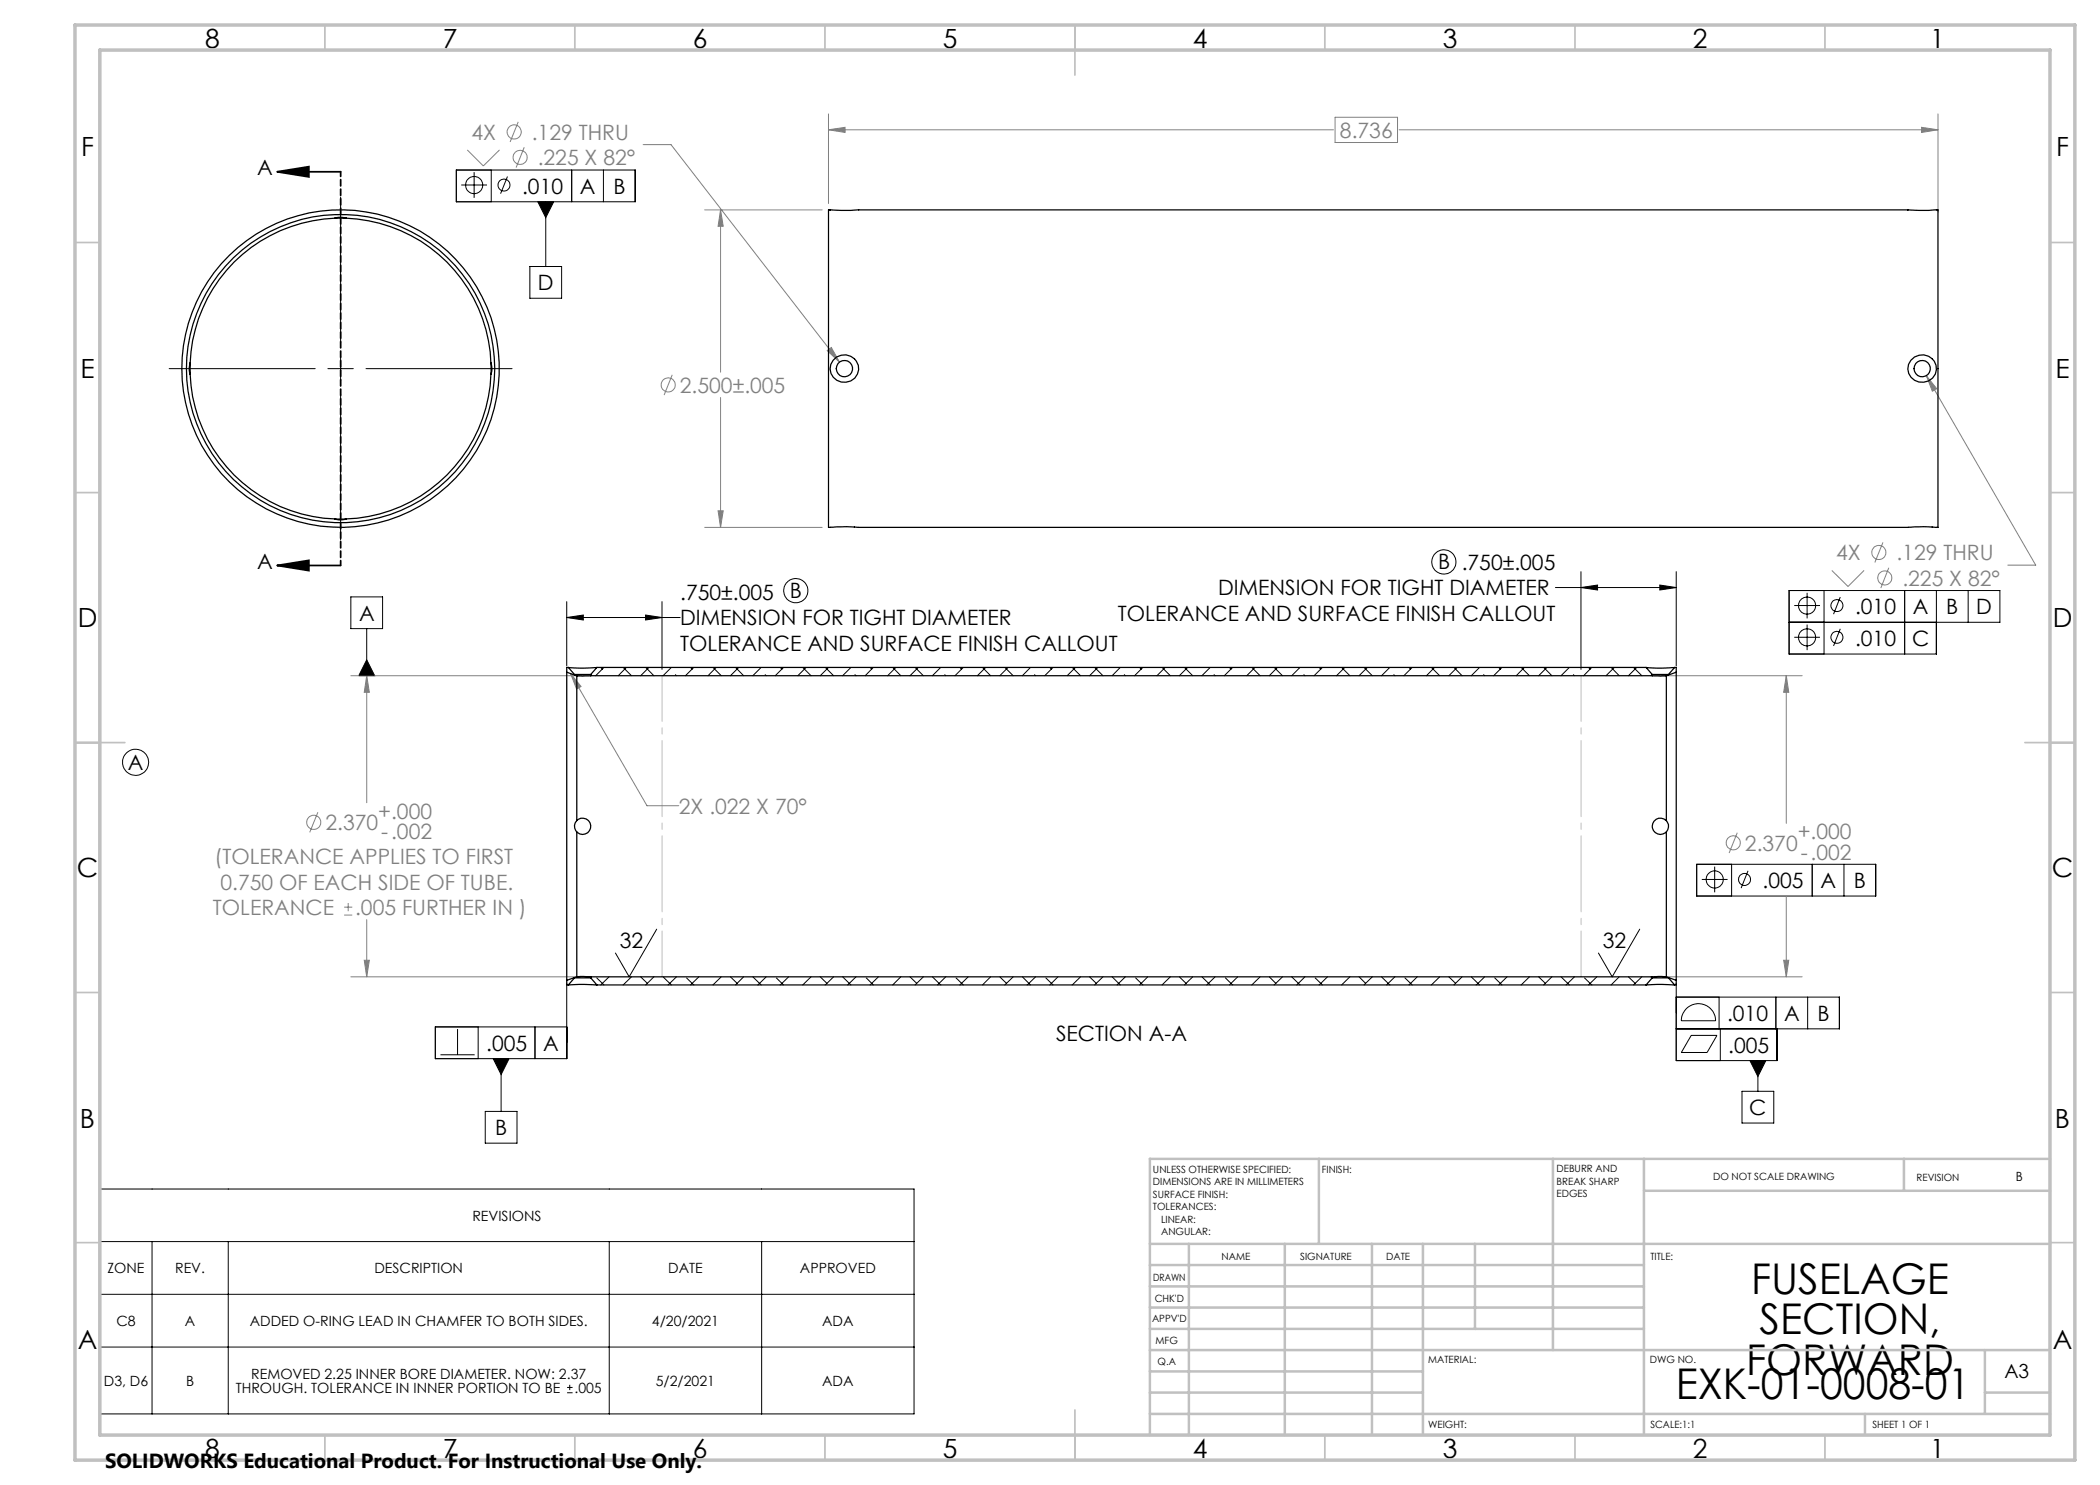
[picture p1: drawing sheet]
<svg xmlns="http://www.w3.org/2000/svg" width="420mm" height="297mm" viewBox="0 0 420 297" stroke-linecap="round" stroke-linejoin="round" font-family="sans-serif">
<g fill="none" stroke="#808080" stroke-width=".2">
<path d="M93.5 30l3.2 3.2 3.2-3.2M103.6 24.4l-1.6 4M104.8 29.5l-1.6 4M128.6 28.9h5.6l33.7 43.5M165.7 26l3.3-.5v1zM165.7 22.8v17.9M165.7 26h101M267 23.5h12.5v5h-12.5zM279.8 26h107.8M384.3 25.5l3.3 .5-3.3 .5zM387.6 22.8v19.6M140.9 42h23.5"/>
<path d="M144.1 42l.5 3.3h-1zM144.1 42v32.4M134.4 75l-1.6 4M144.1 79.5v26M165.5 70.1l.8-.6 1.6 2.9zM385.3 75.1l2 2.6-.8 .5zM385.3 75.1l21.8 37.9h-5.5M140.9 105.5h23.5M143.6 102.2h1l-.5 3.3zM366.4 114.1l3.2 3.2 3.2-3.2M376.6 108.5l-1.6 4M377.8 113.6l-1.6 4"/>
<path d="M70.2 135.1h46.7M73.3 135.1l.6 3.4h-1.1zM73.3 135.1v25.4M114.1 134.7l2.1 2.6-.9 .5zM114.1 134.7l15.3 26.4h6.3M331.7 135.1h28.7M357.3 135.1v29.6M357.3 135.1l.5 3.4h-1.1zM63.6 162.5l-1.7 4M347.5 166.5l-1.7 4.1M357.3 179.2v16.2M68.8 183h1.6"/>
<path d="M68.8 181.4h1.6M69.6 180.6v1.6M70.2 195.4h46.7M72.8 192h1.1l-.6 3.4zM73.3 183.9v11.5M331.7 195.4h28.7M356.7 192h1.1l-.5 3.4z"/>
<circle cx="102.8" cy="26.4" r="1.41"/>
<circle cx="104" cy="31.5" r="1.41"/>
<circle cx="133.6" cy="77" r="1.4"/>
<circle cx="375.8" cy="110.5" r="1.41"/>
<circle cx="377" cy="115.6" r="1.4"/>
<circle cx="62.8" cy="164.5" r="1.41"/>
<circle cx="346.7" cy="168.6" r="1.4"/>
</g>
<g fill="none" stroke="#000" stroke-width=".2">
<path d="M68.1 39.4v29.2M91.3 34h35.7v6.4h-35.7zM92.3 37h5.1M94.8 34.4v5.2M98.2 34v6.4M101.5 35.3l-1.4 3.4M114.3 34v6.4M120.7 34v6.4M106 53.3h6.3v6.4h-6.3zM107.6 40.4h3.1l-1.6 3.1zM109.1 40.4v12.9M33.8 73.7h29.2"/>
<path d="M65.6 73.7h5.1M68.1 71.2v5.1M68.1 78.8v29.2M73.2 73.7h29.2M70.2 119.4h6.3v6.3h-6.3zM311.1 117.5h24.1M316.2 117.5l3.3-.5v1zM316.2 114.3v19.6M332 117l3.2 .5-3.2 .5zM335.2 114.3v18.9M361.4 118.6v5.1M364.8 118.1v12.7"/>
<path d="M368.1 119.4l-1.4 3.4M380.9 118.1v12.7M387.3 118.1v12.7h-29.5v-12.7h42.2v6.4h-42.2M393.6 118.1v6.4M73.3 132l1.6 3.1h-3.1zM73.3 125.7v9.4M113.3 123.5l3.4-.5v1zM113.3 120.3v12.9M113.3 123.5h22.7M129.1 123l3.3 .5-3.3 .5zM132.4 120.3v13.6M358.8 121.1h5.2"/>
<path d="M358.8 127.5h5.2M361.4 124.9v5.1M368.1 125.8l-1.4 3.4M339.3 172.9h35.8v6.3h-35.8zM340.4 175.9h5.1M342.9 173.3v5.2M346.3 172.9v6.3M349.6 174.2l-1.4 3.4M362.4 172.9v6.3M368.8 172.9v6.3M113.3 196.6v15.1h-26.2v-6.3h26.2M131.3 185.8l-5.5 9.6-2.7-4.8"/>
<path d="M327.9 185.8l-5.5 9.6-2.7-4.8M335.2 199.4h32.7v6.4h-32.7M335.2 196.6v15.5h20.2v-6.3M343.8 199.4v6.4M355.2 199.4v6.4M361.5 199.4v6.4M88.1 211h6.8M91.5 205.8v5.2M95.6 205.4v6.3M98.6 211.7h3.2l-1.6 3.2zM100.2 211.7v10.6M107 205.4v6.3"/>
<path d="M337.2 201.8a3.4 3.4 0 0 1 3.8-.8 3.4 3.4 0 0 1 2.1 3.1h-6.8a3.4 3.4 0 0 1 .9-2.3zM338.2 207.1h5.2l-2 3.4h-5.1zM344.1 205.8v6.3M348.4 218.3h6.4v6.3h-6.4zM350 212.1h3.2l-1.6 3.2zM351.6 212.1v6.2M20 237.8h162.8v45h-162.8zM97 222.3h6.4v6.3h-6.4zM20 248.3h162.8M20 258.9h162.8M30.4 248.3v34.5M45.6 248.3v34.5"/>
<path d="M121.8 248.3v34.5M152.3 248.3v34.5M20 269.4h162.8M113.4 278.5h1.1M113.4 277.5h1.1M113.9 277v1"/>
<circle cx="94.8" cy="37" r="1.73"/>
<circle cx="100.8" cy="37" r="1.2"/>
<circle cx="159.1" cy="118.1" r="2.42"/>
<circle cx="288.8" cy="112.4" r="2.42"/>
<circle cx="361.4" cy="127.5" r="1.71"/>
<circle cx="361.4" cy="121.1" r="1.71"/>
<circle cx="367.4" cy="121.1" r="1.2"/>
<circle cx="367.4" cy="127.5" r="1.2"/>
<circle cx="27.1" cy="152.4" r="2.6"/>
<circle cx="342.9" cy="175.9" r="1.72"/>
<circle cx="348.9" cy="175.9" r="1.19"/>
</g>
<path d="M55.4 34.4h12.7M55.4 34.4l6.4-1.1v2.1zM55.4 113.1h12.7M55.4 113.1l6.4-1v2z" fill="none" stroke="#000" stroke-width=".35"/>
<path d="M68.1 34.3v78.8" fill="none" stroke="#000" stroke-width=".35" stroke-dasharray="1.3 .6" stroke-dashoffset=".3"/>
<path d="M132.4 135.1v60.2M316.2 135.1v60.2" fill="none" stroke="#c0c0c0" stroke-width=".2" stroke-dasharray="15.2 1.3 1.3 1.3" stroke-dashoffset="6.1"/>
<g fill="none" stroke="#c0c0c0" stroke-width=".35">
<path d="M65 5v5M115 5v5M165 5v5M215 5v10M265 5v5M315 5v5M365 5v5M15 48.5h5M410 48.5h5M15 98.5h5M410 98.5h5M15 148.5h10"/>
<path d="M405 148.5h10M15 198.5h5M410 198.5h5M15 248.5h5M410 248.5h5M65 287v5M115 287v5M165 287v5M215 282v10M265 287v5M315 287v5M365 287v5"/>
</g>
<g fill="none" stroke="#c0c0c0" stroke-width=".5">
<path d="M263.8 231.8v17M310.6 231.8v38.2M328.8 231.8v55.2M328.8 238.2h81.2M380.8 231.8v6.4M410 231.8h-180v55.2M230 248.8h180M230 257.3h98.8M230 253h98.8M237.8 248.8v38.2M257 248.8v38.2M274.4 248.8v38.2"/>
<path d="M284.6 248.8v38.2M295 248.8v17M230 265.8h98.8M230 261.5h98.8M230 278.5h54.6M230 274.3h54.6M230 270h180M397 278.5h13M397 270v12.8M230 282.8h180M373 282.8v4.2"/>
</g>
<path d="M15 5h400v287h-400zM20 10h390v277h-390z" fill="none" stroke="#c0c0c0" stroke-width=".7"/>
<g fill="#000">
<path d="M55.4 34.4l6.4-1.1v2.1zM55.4 113.1l6.4-1v2z"/>
<path d="M107.6 40.4l1.5 3.1 1.6-3.1zM73.3 132l-1.5 3.1h3.1zM98.6 211.7l1.6 3.2 1.6-3.2zM350 212.1l1.6 3.2 1.6-3.2z"/>
<path d="M113.3 123.5l3.4-.5v1zM129.1 123l3.3 .5-3.3 .5zM316.2 117.5l3.3-.5v1zM332 117l3.2 .5-3.2 .5z"/>
</g>
<path d="M143.6 102.2h1l-.5 3.3zM144.1 42l.5 3.3h-1zM165.7 26l3.3-.5v1zM384.3 25.5l3.3 .5-3.3 .5zM165.5 70.1l2.4 2.3-1.6-2.9zM385.3 75.1l1.2 3.1 .8-.5zM73.3 135.1l.6 3.4h-1.1zM72.8 192h1.1l-.6 3.4zM357.3 135.1l.5 3.4h-1.1zM356.7 192h1.1l-.5 3.4zM114.1 134.7l2.1 2.6-.9 .5z" fill="#808080"/>
<g fill="none" stroke="#000" stroke-width=".25">
<path d="M67 43.6h2.3M69.3 43.6a30.2 30.2 0 0 1 29 29.3 3 3 0 0 1-.1 2M69.3 43.6l-.5-.1a30.4 30.4 0 0 0-30.9 29.5v1l.1 .9M165.7 42l2.5 .1 3.3-.1h210.2l4 .1 1.9-.1v63.5l-2.8-.2-3.2 .2h-209.9l-2.5-.2-3.5 .2zM38 74.9a30.1 30.1 0 0 0 29 28.9 3 3 0 0 0 2.3 0M38 72.6v2.3M98.2 74.9a30.1 30.1 0 0 1-28.9 28.9M98.2 72.6v2.3M166.6 72.1a2.82 2.82 0 0 1 3.9-.7 2.82 2.82 0 0 1 .8 3.9 2.82 2.82 0 0 1-3.9 .8 2.67 2.67 0 0 1-.8-4zM382.2 72.1a2.82 2.82 0 0 1 3.9-.7 2.82 2.82 0 0 1 .7 3.9 2.82 2.82 0 0 1-3.9 .8 2.67 2.67 0 0 1-.7-4zM67 103.8h2.3M113.3 134.4v61.7"/>
<path d="M113.3 134.4l1.6 .6M113.7 133.5l2.2 .1 3.5-.1M113.7 133.5h-.4v.9M113.7 133.5l1.2 1.4M114.9 134.9h3.2M114.9 135l.5 .2M114.9 134.9v.1M115.4 135.2v28.9M118.1 135.1l-2.7 .1M118.1 135.1h212.3M118.1 134.9v.2M119.4 133.5h209.8"/>
<path d="M119.4 133.5l-1.3 1.4M329.2 133.5l2.2 .1 3.5-.1M329.2 133.5l1.2 1.4M330.4 134.9h3.3M330.4 135.1l2.9 .1M330.4 134.9v.2M333.3 135.2v28.9M333.7 135l-.4 .2M333.7 134.9v.1M334.9 133.5h.3v.9M334.9 133.5l-1.2 1.4M335.2 134.4v61.7"/>
<path d="M335.2 134.4l-1.5 .6M115.4 166.4v28.9M115.4 164.1a1.63 1.63 0 0 1 2.3 0 1.63 1.63 0 0 1 0 2.3 1.63 1.63 0 0 1-2.3 0M115.4 164.1a1.63 1.63 0 0 0 0 2.3M333.3 164.1a1.64 1.64 0 0 0-2.4 0 1.64 1.64 0 0 0 0 2.3 1.64 1.64 0 0 0 2.4 0M333.3 166.4v28.9M333.3 164.1a1.67 1.67 0 0 1 0 2.3M113.3 196.1v.9h.4M113.7 197l2.2-.1 3.5 .1M114.9 195.6h3.2M114.9 195.6l-1.2 1.4M114.9 195.5v.1"/>
<path d="M114.9 195.5l-1.6 .6M115.4 195.3l2.7 .1M115.4 195.3l-.5 .2M118.1 195.6l1.3 1.4M118.1 195.4h212.3M118.1 195.4v.2M119.4 197h209.8M329.2 197l2.2-.1 3.5 .1M330.4 195.6h3.3M330.4 195.6l-1.2 1.4M330.4 195.4v.2M333.3 195.3l-2.9 .1"/>
<path d="M333.3 195.3l.4 .2M333.7 195.6l1.2 1.4M333.7 195.5v.1M333.7 195.5l1.5 .6M335.2 196.1v.9h-.3"/>
<circle cx="68.1" cy="73.7" r="30.8"/>
<circle cx="68.1" cy="73.7" r="31.8"/>
<circle cx="168.9" cy="73.7" r="1.63"/>
<circle cx="384.4" cy="73.7" r="1.63"/>
</g>
<g fill="none" stroke="#000" stroke-width=".2">
<path d="M114.9 134.9l-.1 .1M120.2 133.5l.3 .3M120.8 133.5l-1.7 1.6M124.6 133.5l1.7 1.6M125.3 133.5l-1.7 1.6M129.2 133.5l1.6 1.6M129.8 133.5l-1.7 1.6M134.3 133.5l-1.7 1.6M135.1 134.9l.2 .2M138.1 133.5l.3 .3M138.7 133.5l-1.6 1.6M142.6 133.5l1.7 1.6"/>
<path d="M143.2 133.5l-1.6 1.6M147.1 133.5l1.6 1.6M147.7 133.5l-1.6 1.6M152.2 133.5l-1.6 1.6M153 134.9l.2 .2M156.1 133.5l.3 .3M156.7 133.5l-1.7 1.6M160.5 133.5l1.7 1.6M161.2 133.5l-1.6 1.6M165.1 133.5l1.6 1.6M165.7 133.5l-1.7 1.6M170.2 133.5l-1.7 1.6"/>
<path d="M171 134.9l.2 .2M174 133.5l.3 .3M174.7 133.5l-1.7 1.6M178.5 133.5l1.7 1.6M179.2 133.5l-1.7 1.6M183 133.5l1.7 1.6M183.7 133.5l-1.7 1.6M188.1 133.5l-1.6 1.6M188.9 134.9l.3 .2M192 133.5l.3 .3M192.7 133.5l-1.7 1.6M196.5 133.5l1.6 1.6"/>
<path d="M197.1 133.5l-1.6 1.6M201 133.5l1.6 1.6M201.6 133.5l-1.6 1.6M206.1 133.5l-1.6 1.6M206.9 134.9l.2 .2M210 133.5l.3 .3M210.6 133.5l-1.6 1.6M214.5 133.5l1.6 1.6M215.1 133.5l-1.7 1.6M218.9 133.5l1.7 1.6M219.6 133.5l-1.7 1.6M224 133.5l-1.6 1.6"/>
<path d="M224.9 134.9l.2 .2M227.9 133.5l.3 .3M228.6 133.5l-1.7 1.6M232.4 133.5l1.7 1.6M233 133.5l-1.6 1.6M236.9 133.5l1.6 1.6M237.5 133.5l-1.6 1.6M242 133.5l-1.6 1.6M242.8 134.9l.2 .2M245.9 133.5l.3 .3M246.5 133.5l-1.6 1.6M250.4 133.5l1.6 1.6"/>
<path d="M251 133.5l-1.7 1.6M254.8 133.5l1.7 1.6M255.5 133.5l-1.6 1.6M260 133.5l-1.7 1.6M260.8 134.9l.2 .2M263.8 133.5l.4 .3M264.5 133.5l-1.7 1.6M268.3 133.5l1.7 1.6M269 133.5l-1.7 1.6M272.8 133.5l1.7 1.6M273.5 133.5l-1.7 1.6M278 133.5l-1.7 1.6"/>
<path d="M278.8 134.9l.2 .2M281.8 133.5l.3 .3M282.4 133.5l-1.6 1.6M286.3 133.5l1.6 1.6M286.9 133.5l-1.6 1.6M290.8 133.5l1.6 1.6M291.4 133.5l-1.6 1.6M295.9 133.5l-1.6 1.6M296.7 134.9l.2 .2M299.8 133.5l.3 .3M300.4 133.5l-1.7 1.6M304.2 133.5l1.7 1.6"/>
<path d="M304.9 133.5l-1.7 1.6M308.8 133.5l1.6 1.6M309.4 133.5l-1.7 1.6M313.9 133.5l-1.7 1.6M314.7 134.9l.2 .2M317.7 133.5l.3 .3M318.3 133.5l-1.6 1.6M322.2 133.5l1.6 1.6M322.9 133.5l-1.7 1.6M326.7 133.5l1.7 1.6M327.3 133.5l-1.6 1.6M330.4 134.9l-.2 .2"/>
<path d="M114.8 195.5l.1 .1M119.3 195.6l1.5 1.4M121.8 195.4l-1.6 1.6M126.3 195.4l-1.7 1.6M128.1 195.4l1.4 1.3M130.8 195.4l-1.6 1.6M132.6 195.4l1.7 1.6M135.3 195.4l-1.7 1.6M137.3 195.6l1.4 1.4M139.8 195.4l-1.7 1.6M144.3 195.4l-1.7 1.6M146.1 195.4l1.3 1.3"/>
<path d="M148.7 195.4l-1.6 1.6M150.6 195.4l1.6 1.6M153.2 195.4l-1.6 1.6M155.3 195.6l1.4 1.4M157.7 195.4l-1.6 1.6M162.2 195.4l-1.7 1.6M164 195.4l1.4 1.3M166.7 195.4l-1.6 1.6M168.5 195.4l1.7 1.6M171.2 195.4l-1.7 1.6M173.2 195.6l1.5 1.4M175.7 195.4l-1.7 1.6"/>
<path d="M180.2 195.4l-1.7 1.6M182 195.4l1.3 1.3M184.7 195.4l-1.7 1.6M186.5 195.4l1.6 1.6M189.2 195.4l-1.7 1.6M191.2 195.6l1.5 1.4M193.6 195.4l-1.6 1.6M198.1 195.4l-1.6 1.6M200 195.4l1.3 1.3M202.6 195.4l-1.6 1.6M204.5 195.4l1.6 1.6M207.1 195.4l-1.6 1.6"/>
<path d="M209.2 195.6l1.4 1.4M211.6 195.4l-1.6 1.6M216.1 195.4l-1.6 1.6M217.9 195.4l1.4 1.3M220.6 195.4l-1.7 1.6M222.4 195.4l1.6 1.6M225.1 195.4l-1.7 1.6M227.1 195.6l1.5 1.4M229.6 195.4l-1.7 1.6M234.1 195.4l-1.7 1.6M235.9 195.4l1.3 1.3M238.5 195.4l-1.6 1.6"/>
<path d="M240.4 195.4l1.6 1.6M243 195.4l-1.6 1.6M245.1 195.6l1.4 1.4M247.5 195.4l-1.6 1.6M252 195.4l-1.6 1.6M253.9 195.4l1.3 1.3M256.5 195.4l-1.7 1.6M258.3 195.4l1.7 1.6M261 195.4l-1.6 1.6M263 195.6l1.5 1.4M265.5 195.4l-1.7 1.6M270 195.4l-1.7 1.6"/>
<path d="M271.8 195.4l1.3 1.3M274.5 195.4l-1.7 1.6M276.3 195.4l1.7 1.6M279 195.4l-1.7 1.6M281 195.6l1.4 1.4M283.5 195.4l-1.7 1.6M287.9 195.4l-1.6 1.6M289.8 195.4l1.3 1.3M292.4 195.4l-1.6 1.6M294.3 195.4l1.6 1.6M296.9 195.4l-1.6 1.6M298.9 195.6l1.5 1.4"/>
<path d="M301.4 195.4l-1.6 1.6M305.9 195.4l-1.7 1.6M307.7 195.4l1.4 1.3M310.4 195.4l-1.6 1.6M312.2 195.4l1.7 1.6M314.9 195.4l-1.7 1.6M316.9 195.6l1.4 1.4M319.4 195.4l-1.7 1.6M323.8 195.4l-1.6 1.6M325.7 195.4l1.3 1.3M328.4 195.4l-1.7 1.6M330.2 195.4l.2 .2"/>
</g>
<g font-size="8.5">
<text x="350.2" y="258.8">FUSELAGE</text>
<text x="351.9" y="266.9">SECTION,</text>
<text x="349.2" y="275">FORWARD</text>
<text x="335.1" y="279.7">EXK-01-0008-01</text>
</g>
<g font-size="5.3">
<text x="41" y="9.5">8</text>
<text x="88.5" y="9.5">7</text>
<text x="138.5" y="9.5">6</text>
<text x="188.5" y="9.5">5</text>
<text x="238.5" y="9.5">4</text>
<text x="288.5" y="9.5">3</text>
<text x="338.5" y="9.5">2</text>
<text x="386" y="9.5">1</text>
<text x="16.2" y="31.3">F</text>
<text x="411.2" y="31.3">F</text>
<text x="16.1" y="75.5">E</text>
<text x="411.1" y="75.5">E</text>
<text x="15.5" y="125.5">D</text>
<text x="410.5" y="125.5">D</text>
<text x="15.4" y="175.5">C</text>
<text x="410.4" y="175.5">C</text>
<text x="16" y="225.5">B</text>
<text x="411" y="225.5">B</text>
<text x="15.5" y="269.8">A</text>
<text x="410.5" y="269.8">A</text>
<text x="41" y="291.5">8</text>
<text x="88.5" y="291.5">7</text>
<text x="138.5" y="291.5">6</text>
<text x="188.5" y="291.5">5</text>
<text x="238.5" y="291.5">4</text>
<text x="288.5" y="291.5">3</text>
<text x="338.5" y="291.5">2</text>
<text x="386" y="291.5">1</text>
</g>
<g font-size="4.2" fill="#808080">
<text x="94.3" y="27.9">4X</text>
<text x="106.4" y="27.9">.129 THRU</text>
<text x="268" y="27.6">8.736</text>
<text x="107.5" y="33">.225 X 82°</text>
<text x="136" y="78.5">2.500±.005</text>
<text x="367.2" y="112">4X</text>
<text x="379.3" y="112">.129 THRU</text>
<text x="380.5" y="117.1">.225 X 82°</text>
<text x="65.1" y="166">2.370</text>
<text x="75.7" y="163.7">+.000</text>
<text x="76.2" y="167.8">-.002</text>
<text x="135.8" y="162.7">2X .022 X 70°</text>
<text x="359.6" y="167.8">+.000</text>
<text x="42.9" y="172.9">(TOLERANCE APPLIES TO FIRST</text>
<text x="349" y="170.1">2.370</text>
<text x="360.1" y="171.9">-.002</text>
<text x="44.1" y="177.9">0.750 OF EACH SIDE OF TUBE.</text>
<text x="42.6" y="183">TOLERANCE</text>
<text x="71" y="183">.005 FURTHER IN )</text>
</g>
<g font-size="4.2">
<text x="51.4" y="35.1">A</text>
<text x="104.4" y="38.8">.010</text>
<text x="116" y="38.8">A</text>
<text x="122.7" y="38.8">B</text>
<text x="107.6" y="58.1">D</text>
<text x="51.4" y="113.8">A</text>
<text x="287.6" y="113.9">B .750±.005</text>
<text x="158" y="119.6">B</text>
<text x="243.6" y="119.1">DIMENSION FOR TIGHT DIAMETER</text>
<text x="71.8" y="124.1">A</text>
<text x="136" y="120">.750±.005</text>
<text x="136" y="125.1">DIMENSION FOR TIGHT DIAMETER</text>
<text x="223.6" y="124.1">TOLERANCE AND SURFACE FINISH CALLOUT</text>
<text x="371" y="122.9">.010</text>
<text x="382.6" y="122.9">A</text>
<text x="389.3" y="122.9">B</text>
<text x="395.2" y="122.9">D</text>
<text x="136" y="130.1">TOLERANCE AND SURFACE FINISH CALLOUT</text>
<text x="371" y="129.2">.010</text>
<text x="382.4" y="129.2">C</text>
<text x="25.6" y="153.9">A</text>
<text x="352.5" y="177.6">.005</text>
<text x="364.1" y="177.6">A</text>
<text x="370.8" y="177.6">B</text>
<text x="123.9" y="189.7">32</text>
<text x="320.5" y="189.7">32</text>
<text x="211.2" y="208.2">SECTION A-A</text>
<text x="345.4" y="204.2">.010</text>
<text x="356.8" y="204.2">A</text>
<text x="363.5" y="204.2">B</text>
<text x="97.2" y="210.1">.005</text>
<text x="108.6" y="210.1">A</text>
<text x="345.7" y="210.5">.005</text>
<text x="99" y="227">B</text>
<text x="349.9" y="223">C</text>
</g>
<text font-size="4.1" x="21" y="293.7">SOLIDWORKS Educational Product. For Instructional Use Only.</text>
<text font-size="3.9" x="400.9" y="275.5">A3</text>
<g font-size="2.8">
<text x="94.5" y="244.1">REVISIONS</text>
<text x="21.5" y="254.6">ZONE</text>
<text x="35" y="254.6">REV.</text>
<text x="74.9" y="254.6">DESCRIPTION</text>
<text x="133.6" y="254.6">DATE</text>
<text x="160" y="254.6">APPROVED</text>
<text x="23.3" y="265.2">C8</text>
<text x="37" y="265.2">A</text>
<text x="50" y="265.2">ADDED O-RING LEAD IN CHAMFER TO BOTH SIDES.</text>
<text x="130.4" y="265.2">4/20/2021</text>
<text x="164.4" y="265.2">ADA</text>
<text x="50.3" y="275.7">REMOVED 2.25 INNER BORE DIAMETER. NOW: 2.37</text>
<text x="20.8" y="277.1">D3, D6</text>
<text x="37.2" y="277.1">B</text>
<text x="47.1" y="278.5">THROUGH. TOLERANCE IN INNER PORTION TO BE</text>
<text x="114.9" y="278.5">.005</text>
<text x="131.2" y="277.1">5/2/2021</text>
<text x="164.4" y="277.1">ADA</text>
</g>
<text font-size="2.5" x="403.2" y="236.1">B</text>
<g font-size="2">
<text x="230.6" y="234.6">UNLESS OTHERWISE SPECIFIED:</text>
<text x="230.6" y="237.1">DIMENSIONS ARE IN MILLIMETERS</text>
<text x="230.6" y="239.6">SURFACE FINISH:</text>
<text x="264.4" y="234.6">FINISH:</text>
<text x="311.3" y="234.5">DEBURR AND</text>
<text x="311.3" y="237">BREAK SHARP</text>
<text x="311.3" y="239.5">EDGES</text>
<text x="342.6" y="236">DO NOT SCALE DRAWING</text>
<text x="383.3" y="236.2">REVISION</text>
<text x="230.6" y="242.1">TOLERANCES:</text>
<text x="232.2" y="244.6">LINEAR:</text>
<text x="232.2" y="247.1">ANGULAR:</text>
<text x="244.3" y="252">NAME</text>
<text x="260" y="251.9">SIGNATURE</text>
<text x="277.2" y="251.9">DATE</text>
<text x="330.1" y="251.9">TITLE:</text>
<text x="230.6" y="256.1">DRAWN</text>
<text x="230.9" y="260.3">CHK'D</text>
<text x="230.4" y="264.4">APPV'D</text>
<text x="231.1" y="268.8">MFG</text>
<text x="231.5" y="273">Q.A</text>
<text x="285.6" y="272.5">MATERIAL:</text>
<text x="330" y="272.5">DWG NO.</text>
<text x="285.6" y="285.5">WEIGHT:</text>
<text x="330.1" y="285.6">SCALE:1:1</text>
<text x="374.5" y="285.6">SHEET 1 OF 1</text>
</g>
</svg>
